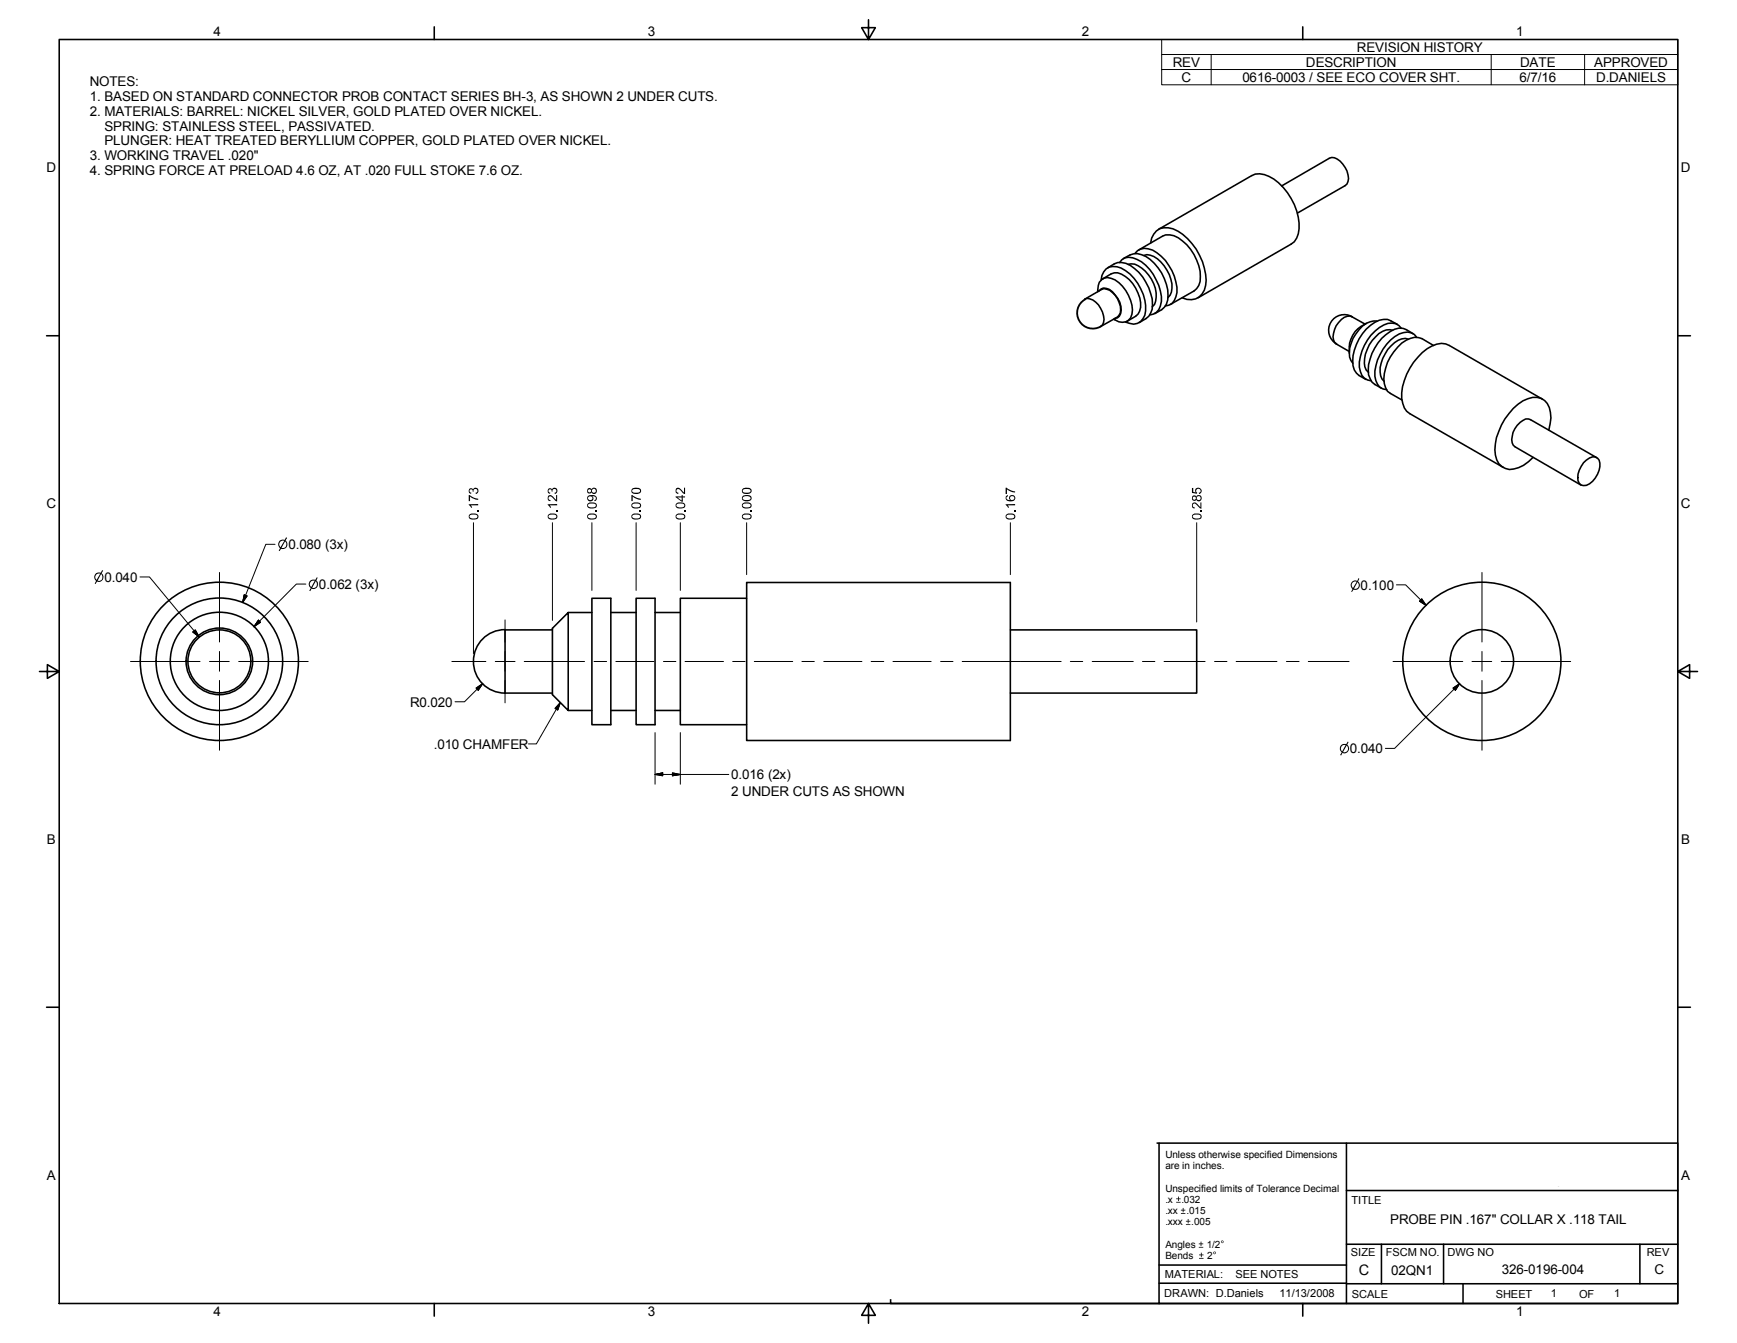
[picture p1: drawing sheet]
<svg xmlns="http://www.w3.org/2000/svg" width="279mm" height="216mm" viewBox="0 0 279 216" stroke-linecap="round" stroke-linejoin="round" font-family="sans-serif">
<g fill="none" stroke="#000" stroke-width=".25">
<path d="M9.5 6.3h260.4v203.2h-260.4zM69.8 4.3v2M139.7 3.2v3.1l-1.1-1.9h2.2l-1.1 1.9M209.5 4.3v2M185.1 39.1a2.54 2.54 0 0 1 3.6-2.3 9.3 9.3 0 0 1 5.2 9.1 2.52 2.52 0 0 1-3.7 2M186.4 36.9l14.9-8.7a2.92 2.92 0 0 1 2.8 .2 9.6 9.6 0 0 1 4.9 8.4 2.95 2.95 0 0 1-1.3 2.4l-15 8.7M206.2 29.9l7.6-4.5a1.51 1.51 0 0 1 1.8 .5 3.6 3.6 0 0 1 1.2 3.3l-.1 .4-.3 .2-7.7 4.4M7.5 54h2M174.5 48.1l2.7-1.6a1.91 1.91 0 0 1 2.2 1 2.92 2.92 0 0 1 .6 3.2l-.3 .3-2.7 1.5a1.52 1.52 0 0 0 .5-1.7 3.3 3.3 0 0 0-2.6-2.8zM176.6 46.9a2.22 2.22 0 0 1 1-2.2 2.96 2.96 0 0 1 3 1.3 5.7 5.7 0 0 1 1.5 4.5 1.63 1.63 0 0 1-2.7 .9l-.3-.1M176.8 46.8a1.15 1.15 0 0 1 1.6-.3 4 4 0 0 1 1.9 3.9l-.3 .4-.3 .3-.4 .1M177.1 45a2.1 2.1 0 0 1 3.2-1.9 7.5 7.5 0 0 1 3.9 7.6 1.91 1.91 0 0 1-2.5 1.3l-.7-.2"/>
<path d="M177.4 44.8l1.3-.8a2.03 2.03 0 0 1 2.3 .4 6.1 6.1 0 0 1 2.5 5l-.5 1.1-1.7 1.1M178.2 43.1a3 3 0 0 1 4.3 .1 7.7 7.7 0 0 1 2.8 6.5 2.94 2.94 0 0 1-2 2.2M180.1 42.2a1.9 1.9 0 0 1 2.8-.5 7.7 7.7 0 0 1 3.9 6.7 2.15 2.15 0 0 1-1.8 2.2M180.7 41.6a3.1 3.1 0 0 1 4.3 .1 7.7 7.7 0 0 1 2.8 6.5 2.9 2.9 0 0 1-2 2.2M181.4 42.5a2.19 2.19 0 0 1 2.2 .6 5.4 5.4 0 0 1 2.1 5.8l-.4 .4M182.6 40.7a2.14 2.14 0 0 1 2.8-.5 7.9 7.9 0 0 1 3.9 6.8 2.22 2.22 0 0 1-1.8 2.2M183.2 40.2l3.8-2.2a2.83 2.83 0 0 1 3.2 .7 7.7 7.7 0 0 1 2.8 6.6l-.2 .6-.7 .9-3.8 2.1M184 41.1a2.59 2.59 0 0 1 2.7 1 5.7 5.7 0 0 1 1.7 4.8l-.2 .6-.3 .3M219.6 52.1l-2.1-1.2a1.52 1.52 0 0 0-1.7 .5 3.7 3.7 0 0 0-1.3 3.3l.4 .6 2.1 1.2M219.8 52a4.5 4.5 0 0 0-2.8 4.8M221.5 51.6a3.6 3.6 0 0 0-3.4 2.1 5.6 5.6 0 0 0-1 3.7l.5 1M224 53.1a2.55 2.55 0 0 0-2.7 1 5 5 0 0 0-1.5 5.4l.3 .4"/>
<path d="M224.8 52.2l-1.1-.6a2.9 2.9 0 0 0-3.2 .7 7.7 7.7 0 0 0-2.9 6.5 2.9 2.9 0 0 0 2.1 2.2M225.4 52.7a2 2 0 0 0-2.8-.5 7.7 7.7 0 0 0-3.9 6.8 2.15 2.15 0 0 0 1.8 2.2M226.5 54.5a2.55 2.55 0 0 0-2.7 1.1 5.7 5.7 0 0 0-1.7 4.8l.2 .5 .3 .4M227.3 53.6a2.76 2.76 0 0 0-3.6-.3 7.8 7.8 0 0 0-3.6 6.9 2.78 2.78 0 0 0 2.1 2.2M227.9 54.2a2.05 2.05 0 0 0-2.8-.5 7.8 7.8 0 0 0-4 6.8 2.35 2.35 0 0 0 1.4 2l.6 .2M230.6 55.5l-1.9-1.1a3.5 3.5 0 0 0-3.9 1.4 7.3 7.3 0 0 0-2.1 5.9l.5 1.2 2.3 1.4M269.9 54h2M248.1 64.2l-15-8.7a2.76 2.76 0 0 0-2.8 .1 9.8 9.8 0 0 0-4.8 8.5 2.95 2.95 0 0 0 1.3 2.4l15 8.6M249.1 69.1a5.2 5.2 0 0 0-.2-4.2 2.44 2.44 0 0 0-3.1-.8 8.6 8.6 0 0 0-4.7 5.2 5.6 5.6 0 0 0 0 5.2 2.56 2.56 0 0 0 3.2 .7l.8-.4 1.5-1.3M254.7 74.4a2.27 2.27 0 0 1 1.9-1 1.24 1.24 0 0 1 .7 1.6 3.9 3.9 0 0 1-2.1 3 1.05 1.05 0 0 1-1.4-1.2 4.2 4.2 0 0 1 .9-2.4zM256.8 73.6l-10.6-6.1a1.34 1.34 0 0 0-1.7 .4 3.2 3.2 0 0 0-1.1 3.7l10.9 6.4M91.4 98.5h3.8"/>
<path d="M95.2 96.2h3.1v20.3h-3.1zM98.3 98.5h4M102.3 96.2h3.1v20.3h-3.1zM105.4 98.5h4M120.1 96.2h-10.7v20.3h10.7M120.1 93.6h42.4v25.4h-42.4zM6.3 107.9h3.2l-1.9-1.1v2.3l1.9-1.2M81.2 101.2a5.1 5.1 0 0 0-5 5.1 5.1 5.1 0 0 0 5 5.1M81.2 111.4h7.7M88.9 101l2.5-2.5v15.7l-2.5-2.5zM88.9 101.3h-7.7v10.1M91.4 114.2h3.8"/>
<path d="M98.3 114.2h4M105.4 114.2h4M162.5 101.3h30v10.1h-30M269.9 107.9l1.9 1.2v-2.3l-1.9 1.1h3.1M7.5 161.9h2M269.9 161.9h2M186.4 183.8h-43.1v25.7h43.1M186.4 183.8h83.5v25.7h-83.5zM216.6 191.4h53.3M216.6 183.8v25.7M69.8 209.5v2.1M139.7 209.5l1.1 2h-2.2l1.1-2v3.2"/>
<path d="M186.4 203.4h30.2M186.4 206.3h30.2M209.5 209.5v2.1M216.6 206.4h53.3M216.6 200h53.3M222.2 200v6.4M232.2 200v6.4M235.3 206.4v3.1M263.8 200v6.4"/>
<circle cx="35.3" cy="106.3" r="5.4"/>
<circle cx="35.3" cy="106.3" r="10.2"/>
<circle cx="35.3" cy="106.3" r="12.7"/>
<circle cx="35.3" cy="106.3" r="7.9"/>
<circle cx="35.3" cy="106.3" r="5.1"/>
<circle cx="238.4" cy="106.3" r="12.7"/>
<circle cx="238.4" cy="106.3" r="5.1"/>
</g>
<g fill="#000">
<path d="M214.3 51.3a2.56 2.56 0 0 1 3.3-.4l-.1 .1a2.43 2.43 0 0 0-3.3 .9 2.43 2.43 0 0 0 .9 3.4l-.1 .1a2.6 2.6 0 0 1-.7-4.1zM75.4 79.6l.9 .4 .6 .2v.1a2.02 2.02 0 0 1-1.3-.5v.8h-.2zM75.6 78.5h.3l.2 .2a.5 .5 0 0 1 .8-.1 .5 .5 0 0 1-.4 .8v-.2a.31 .31 0 0 0 .3-.4 .31 .31 0 0 0-.4-.2 .31 .31 0 0 0-.2 .4h-.2a.27 .27 0 0 0-.2-.3 .27 .27 0 0 0-.3 .2 .27 .27 0 0 0 .3 .3v.2a.49 .49 0 0 1-.4-.4 .49 .49 0 0 1 .2-.5zM88.3 78.5h.3l.2 .2a.5 .5 0 0 1 .8-.1 .5 .5 0 0 1-.4 .8v-.2a.31 .31 0 0 0 .3-.4 .31 .31 0 0 0-.4-.2 .31 .31 0 0 0-.2 .4h-.2a.27 .27 0 0 0-.2-.3 .27 .27 0 0 0-.3 .2 .27 .27 0 0 0 .3 .3v.2a.49 .49 0 0 1-.4-.4 .49 .49 0 0 1 .2-.5zM101.6 79.6l.9 .4 .6 .2v.1a2.02 2.02 0 0 1-1.3-.5v.8h-.2zM108.8 78.5a.66 .66 0 0 1 .9 .4l.3 .3v-.8h.2v1a1.1 1.1 0 0 1-.8-.6 .31 .31 0 0 0-.6-.1 .31 .31 0 0 0 .3 .5v.2a.55 .55 0 0 1-.3-.9zM161.8 78.4l.9 .5 .6 .1v.2l-.6-.1-.7-.4v.7h-.2zM191.7 78.4h.2v.7l.4 .1a.51 .51 0 0 1 .3-.8 .51 .51 0 0 1 .7 .4 .51 .51 0 0 1-.4 .6l-.1-.2a.34 .34 0 0 0 .2-.5 .34 .34 0 0 0-.5-.1 .34 .34 0 0 0 0 .5v.3l-.8-.2zM39.3 95.6l-.3 1.3zM39.3 95.6l.5 .2-.8 1.1zM41.6 99.7l-.7 1.1zM41.6 99.7l.3 .3-1 .8z"/>
<path d="M75.4 81.1l1.5-.1v.2h-1.2l.2 .4h-.1zM76.7 82h.3v.3h-.3zM88.1 81.1l1.5-.1v.2h-1.2l.2 .4h-.1zM89.4 82h.3v.3h-.3zM88.2 79.7a.66 .66 0 0 1 1 .4l.3 .2v-.7h.1v1a1.1 1.1 0 0 1-.8-.6 .31 .31 0 0 0-.5-.1 .31 .31 0 0 0 .3 .5l-.1 .2a.51 .51 0 0 1-.4-.4 .51 .51 0 0 1 .1-.5zM95.8 82h.2v.3h-.2zM102.9 82h.2v.3h-.2zM110 82h.2v.3h-.2zM120.6 82h.3v.3h-.3zM161.8 81.1l1.5-.1v.2h-1.2l.2 .4h-.2zM163.1 82h.2v.3h-.2zM193 82h.3v.3h-.3z"/>
<path d="M191.8 80.9a.75 .75 0 0 1 1.1 .5l.2 .1v-.7h.2v1l-.5-.3a.8 .8 0 0 0-.9-.5v.4l.3 .2v.1a.52 .52 0 0 1-.4-.8zM228.3 96.6l1.1 .7zM228.7 96.3l.7 1-1.1-.7zM31 101.6l1 .8zM31 101.6l.4-.3 .6 1.1zM77.6 109.9l-.7 1.1zM76.6 110.6l1-.7-.7 1.1zM90.1 112.9l-.4 1.2zM90.1 112.9l-.4 1.2-.4-.2zM234.8 109.9l-.7 1.1zM233.7 110.6l1.1-.7-.7 1.1zM105.4 124.5l1.2-.3z"/>
<path d="M105.4 124.5l1.2-.3v.5zM108.2 124.7l1.2-.2zM108.2 124.2l1.2 .3-1.2 .2z"/>
<path d="M94.5 78.6a.43 .43 0 0 0 0 .6 .43 .43 0 0 0 .6 0v-.1a.47 .47 0 0 0 .7 .2 .47 .47 0 0 0 0-.8 .47 .47 0 0 0-.7 .2l-.3-.3zM94.6 78.9a.25 .25 0 0 1 .5 0 .25 .25 0 0 1-.5 0zM95.2 78.9a.35 .35 0 0 1 .7 0 .35 .35 0 0 1-.7 0z"/>
<path d="M101.7 78.5a.54 .54 0 0 0-.1 .7 .54 .54 0 0 0 .7 .2h.3a.5 .5 0 0 0 .5-.5 .5 .5 0 0 0-.6-.5zM101.7 78.8a1.13 1.13 0 0 1 1.2 0l.1 .1a.83 .83 0 0 1-1.3 0z"/>
<path d="M108.7 79.8v.1l.9 .7h.3l-.1-.6h.4v-.2h-.4v-.2h-.2v.2zM109 80h.6v.5z"/>
<path d="M119.5 78.5a.54 .54 0 0 0-.1 .7 .54 .54 0 0 0 .7 .2h.3a.5 .5 0 0 0 .5-.5 .5 .5 0 0 0-.6-.5zM119.5 78.8a1.13 1.13 0 0 1 1.2 0v.1a.83 .83 0 0 1-1.2 0z"/>
<path d="M161.8 79.8a.59 .59 0 0 0 .1 .6 .59 .59 0 0 0 .7 .2 .54 .54 0 0 0 .7-.6 .54 .54 0 0 0-.9-.3l-.1 .4 .2 .3a.36 .36 0 0 1-.5 0 .36 .36 0 0 1 0-.5l.1-.1v-.2zM162.5 80.1a.33 .33 0 0 1 .6 0 .33 .33 0 0 1-.6 0z"/>
<path d="M15.4 92.2l-.2 .6 .3 .6-.3 .4 .2 .1 .2-.4a.75 .75 0 0 0 1-.4 .75 .75 0 0 0-.3-.9l.3-.5h-.2l-.2 .4-.5-.1zM16.3 92.3a.6 .6 0 0 1 .1 .8 .6 .6 0 0 1-.7 .2zM15.5 92.4l.6-.2-.6 1-.2-.4z"/>
<path d="M45 87l-.3 .5 .3 .6-.2 .4 .2 .1 .2-.4a.77 .77 0 0 0 1-.3 .77 .77 0 0 0-.3-1l.3-.4-.2-.1-.2 .4h-.5zM45.8 87a.58 .58 0 0 1 .2 .8 .58 .58 0 0 1-.7 .3zM45.1 87.1l.3-.2 .3 .1-.6 1-.2-.5z"/>
<path d="M49.9 93.4l-.2 .5v.4l.3 .2-.3 .5h.2l.2-.4a.77 .77 0 0 0 1-.3 .77 .77 0 0 0-.2-1l.2-.4-.1-.1-.3 .4h-.5zM50.8 93.4a.62 .62 0 0 1 .1 .8 .62 .62 0 0 1-.7 .3zM50 93.5l.6-.2-.5 1.1-.3-.5z"/>
<path d="M75.5 82.7a.52 .52 0 0 0 0 .7 .52 .52 0 0 0 .7 .1 .54 .54 0 0 0 .6-.1 .54 .54 0 0 0 .1-.6 1.28 1.28 0 0 0-1.4-.1zM75.6 82.8a.9 .9 0 0 1 1.2 .2 .8 .8 0 0 1-1.2 .2z"/>
<path d="M88.2 82.7a.52 .52 0 0 0 0 .7 .52 .52 0 0 0 .7 .1 .54 .54 0 0 0 .6-.1 .54 .54 0 0 0 .1-.6 1.28 1.28 0 0 0-1.4-.1zM88.3 82.8a.9 .9 0 0 1 1.2 .2 .8 .8 0 0 1-1.2 .2z"/>
<path d="M94.6 82.7a.52 .52 0 0 0 0 .7 .52 .52 0 0 0 .6 .1 .54 .54 0 0 0 .7-.1 .54 .54 0 0 0 0-.6 1.28 1.28 0 0 0-1.3-.1zM94.7 82.8a.9 .9 0 0 1 1.1 .2 .8 .8 0 0 1-1.2 .2z"/>
<path d="M94.6 81a.52 .52 0 0 0 0 .6 .52 .52 0 0 0 .6 .1 .54 .54 0 0 0 .7-.1 .54 .54 0 0 0 0-.6 1.28 1.28 0 0 0-1.3 0zM94.7 81a.9 .9 0 0 1 1.1 .2 .8 .8 0 0 1-1.2 .2z"/>
<path d="M94.5 79.8a.5 .5 0 0 0 .1 .7 .5 .5 0 0 0 .7-.1 .5 .5 0 0 0-.1-.6h.1a.37 .37 0 0 1 .5 .1 .37 .37 0 0 1-.1 .4l-.1 .1v.2a.5 .5 0 0 0 .4-.7 .5 .5 0 0 0-.6-.3h-.7zM94.6 80.1a.35 .35 0 0 1 .7 0 .35 .35 0 0 1-.7 0z"/>
<path d="M101.7 82.7a.52 .52 0 0 0 0 .7 .52 .52 0 0 0 .6 .1 .54 .54 0 0 0 .7-.1 .54 .54 0 0 0 0-.6 1.28 1.28 0 0 0-1.3-.1zM101.8 82.8a.9 .9 0 0 1 1.2 .2 .8 .8 0 0 1-1.3 .2z"/>
<path d="M101.7 81a.52 .52 0 0 0 0 .6 .52 .52 0 0 0 .6 .1 .54 .54 0 0 0 .7-.1 .54 .54 0 0 0 0-.6 1.28 1.28 0 0 0-1.3 0zM101.8 81a.9 .9 0 0 1 1.2 .2 .8 .8 0 0 1-1.3 .2z"/>
<path d="M108.8 82.7a.52 .52 0 0 0 0 .7 .52 .52 0 0 0 .6 .1 .54 .54 0 0 0 .7-.1 .54 .54 0 0 0 .1-.6 1.28 1.28 0 0 0-1.4-.1zM108.9 82.8a.9 .9 0 0 1 1.2 .2 .8 .8 0 0 1-1.3 .2z"/>
<path d="M108.8 81a.52 .52 0 0 0 0 .6 .52 .52 0 0 0 .6 .1 .54 .54 0 0 0 .7-.1 .54 .54 0 0 0 .1-.6 1.28 1.28 0 0 0-1.4 0zM108.9 81a.9 .9 0 0 1 1.2 .2 .8 .8 0 0 1-1.3 .2z"/>
<path d="M119.4 82.7a.52 .52 0 0 0 .1 .7 .52 .52 0 0 0 .6 .1 .54 .54 0 0 0 .6-.1 .54 .54 0 0 0 .1-.6 1.28 1.28 0 0 0-1.4-.1zM119.6 82.8a.9 .9 0 0 1 1.1 .2 .8 .8 0 0 1-1.2 .2z"/>
<path d="M119.4 81a.52 .52 0 0 0 .1 .6 .52 .52 0 0 0 .6 .1 .54 .54 0 0 0 .6-.1 .54 .54 0 0 0 .1-.6 1.28 1.28 0 0 0-1.4 0zM119.6 81a.9 .9 0 0 1 1.1 .2 .8 .8 0 0 1-1.2 .2z"/>
<path d="M119.5 79.7a.49 .49 0 0 0-.1 .6 .49 .49 0 0 0 .5 .3h.5a.53 .53 0 0 0 .5-.7 .53 .53 0 0 0-.8-.3zM119.5 80a.84 .84 0 0 1 1.2 .1 .83 .83 0 0 1-1.2 0z"/>
<path d="M161.9 82.7a.52 .52 0 0 0 0 .7 .52 .52 0 0 0 .6 .1 .54 .54 0 0 0 .7-.1 .54 .54 0 0 0 0-.6 1.28 1.28 0 0 0-1.3-.1zM162 82.8a.9 .9 0 0 1 1.2 .2 .8 .8 0 0 1-1.3 .2z"/>
<path d="M191.8 79.8a.43 .43 0 0 0 0 .6 .43 .43 0 0 0 .6 0v-.1a.47 .47 0 0 0 .7 .2 .47 .47 0 0 0 0-.8 .47 .47 0 0 0-.7 .2l-.1-.2zM191.9 80.1a.25 .25 0 0 1 .5 0 .25 .25 0 0 1-.5 0zM192.5 80.1a.32 .32 0 0 1 .6 0 .32 .32 0 0 1-.6 0z"/>
<path d="M191.8 82.7a.52 .52 0 0 0 0 .7 .52 .52 0 0 0 .7 .1 .54 .54 0 0 0 .6-.1 .54 .54 0 0 0 .1-.6 1.28 1.28 0 0 0-1.4-.1zM192 82.8a.9 .9 0 0 1 1.1 .2 .8 .8 0 0 1-1.2 .2z"/>
<path d="M217.5 93.6l-.2 .5 .3 .6-.3 .4 .2 .1 .2-.4a.76 .76 0 0 0 .9-.4 .76 .76 0 0 0-.2-.9l.3-.5-.2-.1-.2 .5-.5-.1zM218.4 93.6a.58 .58 0 0 1 .1 .7 .58 .58 0 0 1-.7 .3zM217.6 93.6l.3-.1h.3l-.6 1-.2-.4z"/>
<path d="M215.7 119.8l-.2 .3v.4l.3 .4-.2 .5 .1 .1 .2-.5a.76 .76 0 0 0 1-.3 .76 .76 0 0 0-.2-1l.2-.4-.1-.1-.3 .4h-.5zM216.6 119.8a.61 .61 0 0 1 .2 .8 .61 .61 0 0 1-.8 .3zM216 119.8h.5l-.6 1-.2-.4 .1-.4z"/>
<path d="M189.2 192.7v.1h.3v.3h.1v-.3h.3v-.1h-.3v-.3h-.1v.3zM189.2 193.2v.1h.7v-.1z"/>
<path d="M189.9 194.5v.1h.3v.3h.2v-.3h.3v-.1h-.3v-.3h-.2v.3zM189.9 195v.2h.8v-.2z"/>
<path d="M190.8 196.3v.1h.3v.3h.1v-.3h.3v-.1h-.3v-.3h-.1v.3zM190.8 196.8v.1h.7v-.1z"/>
<path d="M196.4 199.6a.2 .2 0 0 0 .4 0 .2 .2 0 0 0-.4 0zM196.5 199.6a.13 .13 0 0 1 .2 0 .13 .13 0 0 1-.2 0z"/>
<path d="M192.8 199.9v.1h.3v.3h.2v-.3h.2v-.1h-.2v-.3h-.2v.3zM192.8 200.4v.2h.7v-.2z"/>
<path d="M192.9 201.7v.1h.3v.3h.1v-.3h.3v-.1h-.3v-.3h-.1v.3zM192.9 202.2v.2h.7v-.2z"/>
<path d="M195.2 201.4a.21 .21 0 0 0 .4 0 .21 .21 0 0 0-.4 0zM195.3 201.4a.13 .13 0 0 1 .2 0 .13 .13 0 0 1-.2 0z"/>
</g>
<path d="M174.5 48.1a2.51 2.51 0 0 0-.9 3.5 2.51 2.51 0 0 0 3.4 .9" fill="none" stroke="#000" stroke-width=".3"/>
<path d="M186.9 8.8v-2.5h83v2.5M186.9 11.2h83M194.8 8.8v4.8M239.9 8.8v4.8M254.9 8.8v4.8M269.9 8.8h-83v2.4M269.9 8.8v4.8h-83v-2.4" fill="none" stroke="#010000" stroke-width=".16"/>
<g fill="none" stroke="#000" stroke-width=".16">
<path d="M22.5 92.8h1.5l8 9.6M35.3 92v11.2M39.3 95.6l-.3 1.3zM39.3 95.6l.5 .2-.8 1.1zM41.6 99.7l-.7 1.1zM41.6 99.7l.3 .3-1 .8zM44.2 87.5h-1.4l-3.8 9.4M49.2 93.9h-1.5l-6.8 6.9M76.2 84v21.1M81.2 99.7v3.5M88.9 84v15.7M95.2 84v10.9"/>
<path d="M102.3 84v10.9M109.4 84v10.9M120.1 84v8.4M162.5 84v8.4M192.5 84v16M224.6 94h1.5l3.3 3.3M228.3 96.6l1.1 .7zM228.7 96.3l.7 1-1.1-.7zM238.4 92v11.2M21 106.3h11.2M31 101.6l1 .8zM31 101.6l.4-.3 .6 1.1z"/>
<path d="M33.7 106.3h3.2M35.3 104.7v3.2M35.3 109.4v11.2M38.4 106.3h11.2M72.7 106.3h5.4M76.6 110.6l1-.7-.7 1.1zM77.6 109.9l-.7 1.1zM77.6 109.9l-2.9 2.9h-1.5M79.7 106.3h3.1M81.2 104.7v3.2M81.2 109.4v3.6M84.3 106.3h9.7"/>
<path d="M90.1 112.9l-.4 1.2zM90.1 112.9l-.4 1.2-.4-.2zM90.1 112.9l-3.8 6.7h-1.3M95.5 106.3h2.1M99.1 106.3h6.1M105.4 117.8v8.3M106.7 106.3h2M109.4 117.8v8.3M110.2 106.3h6.2M117.9 106.3h1.9M121.3 106.3h6.2M129 106.3h2"/>
<path d="M132.5 106.3h6.1M140.1 106.3h2.1M143.6 106.3h6.2M151.3 106.3h2M154.8 106.3h15.9M172.2 106.3h2M175.7 106.3h6.6M183.8 106.3h2M187.2 106.3h6.6M195.4 106.3h2M198.8 106.3h6.6M206.9 106.3h2.1"/>
<path d="M210.4 106.3h6.6M224.1 106.3h11.2M233.7 110.6l1.1-.7-.7 1.1zM234.8 109.9l-.7 1.1zM234.8 109.9l-10.5 10.4h-1.5M236.8 106.3h3.1M238.4 104.7v3.2M238.4 109.4v11.2M241.5 106.3h11.1M105.4 124.5l1.2-.3zM105.4 124.5l1.2-.3v.5zM105.4 124.5h11.8"/>
<path d="M108.2 124.7l1.2-.2zM108.2 124.2l1.2 .3-1.2 .2z"/>
</g>
<path d="M142.7 182.8h43.2v26h-43.2z" fill="#fff"/>
<path d="M142.8 182.8h43.1v25.9h-43.1z" fill="none" stroke="#fff" stroke-width=".21"/>
<path d="M217.2 184.2h51.9v6.4h-51.9z" fill="#fff"/>
<path d="M217.2 184.2h51.8v6.4h-51.8z" fill="none" stroke="#fff" stroke-width=".21"/>
<text font-size="2.3" x="218.6" y="204.9">C</text>
<g font-size="2.2">
<text x="34.3" y="5.8">4</text>
<text x="104.2" y="5.8">3</text>
<text x="174" y="5.8">2</text>
<text x="243.9" y="5.8">1</text>
<text x="188.7" y="10.7">REV</text>
<text x="210.1" y="10.7">DESCRIPTION</text>
<text x="218.2" y="8.3">REVISION HISTORY</text>
<text x="244.5" y="10.7">DATE</text>
<text x="256.5" y="10.7">APPROVED</text>
<text x="14.4" y="13.8">NOTES:</text>
<text x="14.4" y="16.2">1. BASED ON STANDARD CONNECTOR PROB CONTACT SERIES BH-3, AS SHOWN 2 UNDER CUTS.</text>
<text x="190.1" y="13.2">C</text>
<text x="199.9" y="13.2">0616-0003 / SEE ECO COVER SHT.</text>
<text x="244.4" y="13.2">6/7/16</text>
<text x="256.7" y="13.2">D.DANIELS</text>
<text x="14.4" y="18.6">2. MATERIALS: BARREL: NICKEL SILVER, GOLD PLATED OVER NICKEL.</text>
<text x="16.8" y="21">SPRING: STAINLESS STEEL, PASSIVATED.</text>
<text x="16.8" y="23.4">PLUNGER: HEAT TREATED BERYLLIUM COPPER, GOLD PLATED OVER NICKEL.</text>
<text x="7.5" y="27.7">D</text>
<text x="14.4" y="25.8">3. WORKING TRAVEL .020&quot;</text>
<text x="14.4" y="28.2">4. SPRING FORCE AT PRELOAD 4.6 OZ, AT .020 FULL STOKE 7.6 OZ.</text>
<text x="270.4" y="27.7">D</text>
<text x="7.5" y="81.7">C</text>
<text x="270.4" y="81.7">C</text>
<text x="46.4" y="88.2">0.080 (3x)</text>
<text x="16.8" y="93.5">0.040</text>
<text x="51.3" y="94.7">0.062 (3x)</text>
<text x="218.9" y="94.8">0.100</text>
<text x="66" y="113.6">R0.020</text>
<text x="69.8" y="120.4">.010 CHAMFER</text>
<text x="117.6" y="125.3">0.016 (2x)</text>
<text x="217.1" y="121.1">0.040</text>
<text x="117.6" y="128">2 UNDER CUTS AS SHOWN</text>
<text x="7.5" y="135.7">B</text>
<text x="270.4" y="135.7">B</text>
<text x="7.5" y="189.7">A</text>
<text x="270.4" y="189.7">A</text>
<text x="223.6" y="196.8">PROBE PIN .167&quot; COLLAR X .118 TAIL</text>
<text x="223.8" y="204.9">02QN1</text>
<text x="241.6" y="204.8">326-0196-004</text>
<text x="266.1" y="204.8">C</text>
<text x="34.3" y="211.6">4</text>
<text x="104.2" y="211.6">3</text>
<text x="174" y="211.6">2</text>
<text x="243.9" y="211.6">1</text>
</g>
<g font-size="1.8">
<text x="217.4" y="193.5">TITLE</text>
<text x="217.3" y="201.9">SIZE</text>
<text x="222.9" y="201.9">FSCM NO.</text>
<text x="232.8" y="201.9">DWG NO</text>
<text x="264.9" y="201.9">REV</text>
<text x="187.3" y="208.5">DRAWN: D.Daniels</text>
<text x="187.4" y="205.4">MATERIAL:</text>
<text x="198.7" y="205.4">SEE NOTES</text>
<text x="205.8" y="208.5">11/13/2008</text>
<text x="217.5" y="208.6">SCALE</text>
<text x="240.6" y="208.6">SHEET</text>
<text x="249.4" y="208.5">1</text>
<text x="254" y="208.7">OF</text>
<text x="259.6" y="208.6">1</text>
</g>
<g font-size="1.6">
<text x="187.5" y="186.2">Unless otherwise specified Dimensions</text>
<text x="187.5" y="188">are in inches.</text>
<text x="187.5" y="191.6">Unspecified limits of Tolerance Decimal</text>
<text x="187.5" y="193.3">.x</text>
<text x="187.5" y="195.2">.xx</text>
<text x="187.5" y="196.9">.xxx</text>
<text x="190" y="193.3">.032</text>
<text x="190.8" y="195.2">.015</text>
<text x="191.6" y="196.9">.005</text>
<text x="187.5" y="200.6">Angles</text>
<text x="187.5" y="202.4">Bends</text>
<text x="194.1" y="200.6">1/2</text>
<text x="194.2" y="202.4">2</text>
</g>
</svg>
